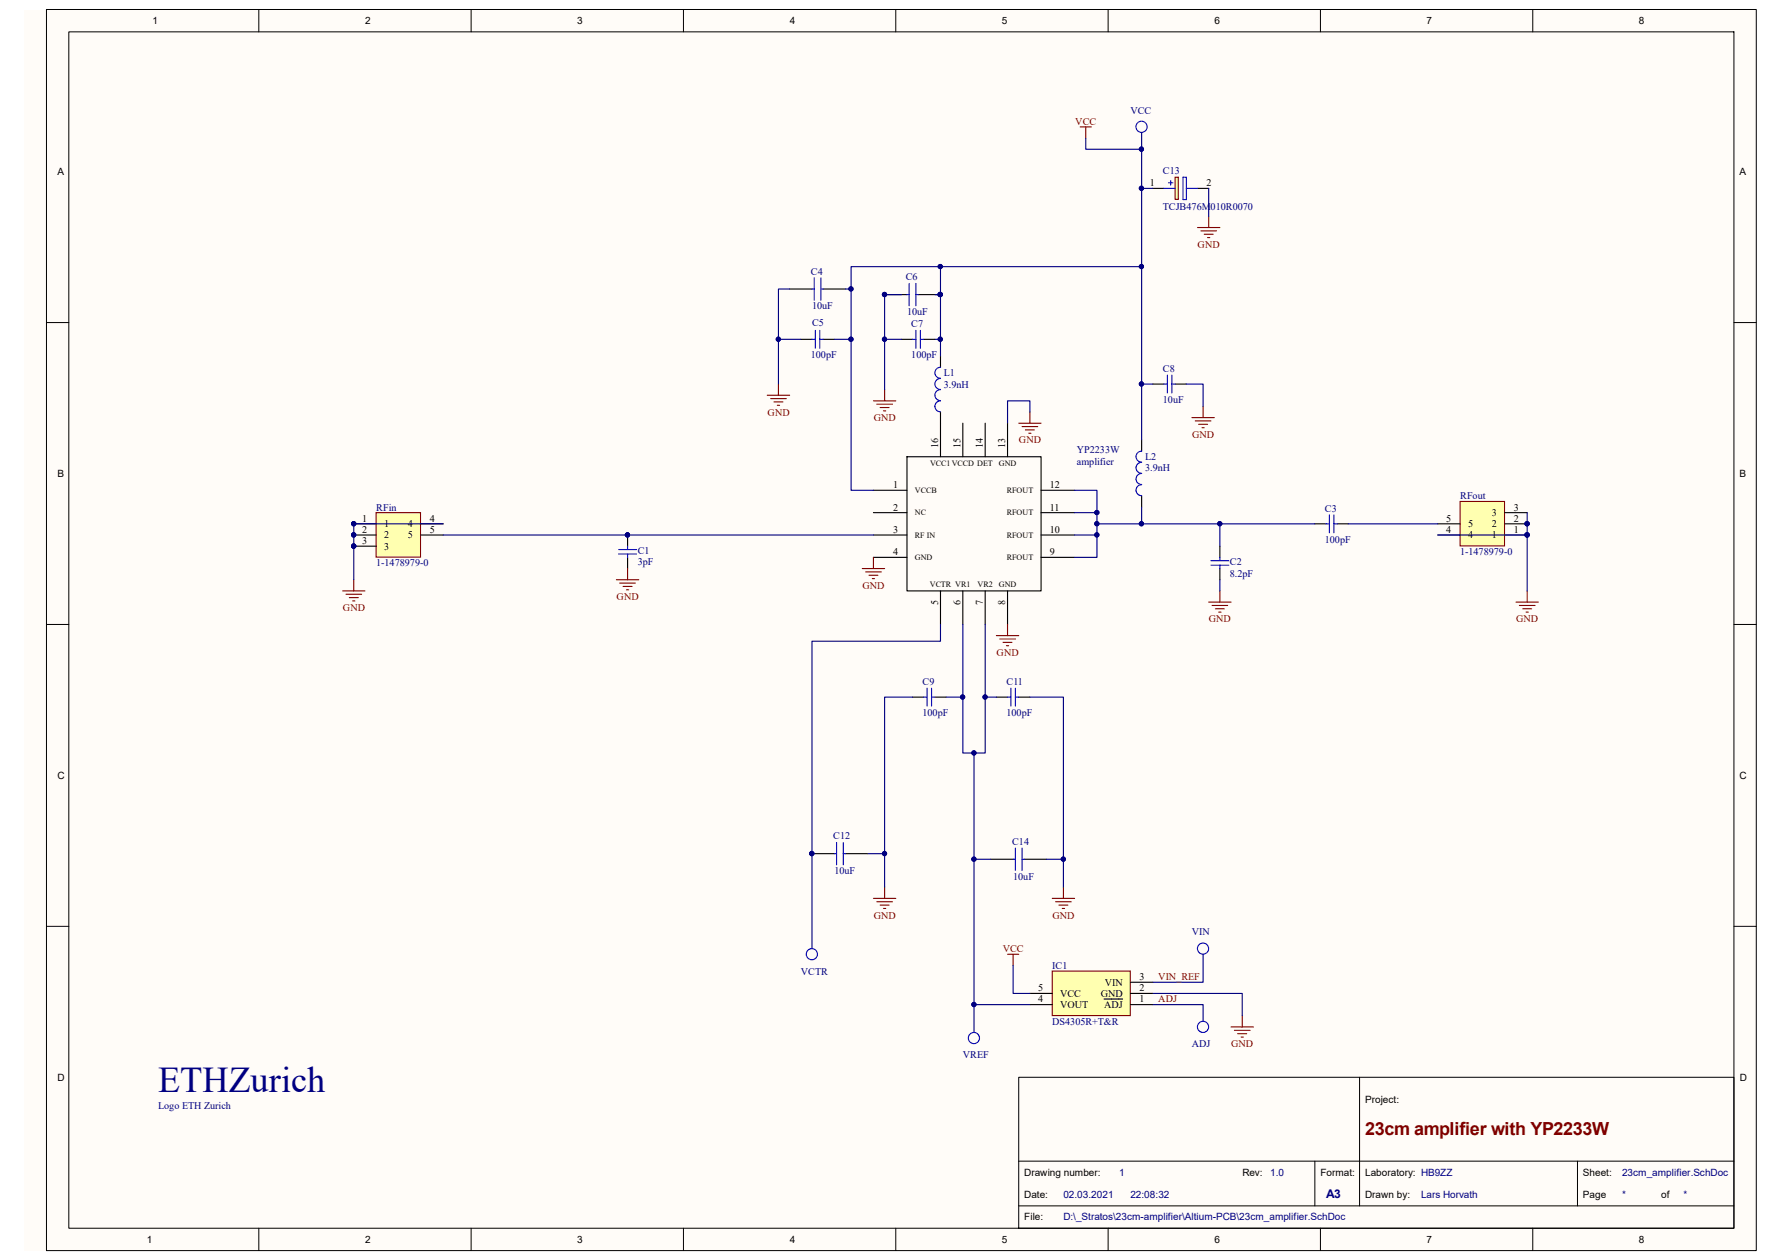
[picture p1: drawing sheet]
<svg xmlns="http://www.w3.org/2000/svg" width="297mm" height="210mm" viewBox="0 0 297 210" stroke-linecap="round" stroke-linejoin="round" font-family="sans-serif">
<path d="M4 1.6h288.9v206.8h-288.9z" fill="#fffcf8"/>
<g fill="none" stroke="#000" stroke-width=".17">
<path d="M7.7 1.6h285.2v206.8h-285.2zM11.5 5.3h277.7v199.4h-277.7zM43.2 1.6v3.7M78.6 1.6v3.7M114 1.6v3.7M149.4 1.6v3.7M184.8 1.6v3.7M220.2 1.6v3.7M255.6 1.6v3.7M7.7 53.8h3.8M289.2 53.8h3.7M7.7 104.1h3.8"/>
<path d="M289.2 104.1h3.7M7.7 154.4h3.8M289.2 154.4h3.7M169.9 179.6h119.3v25.1h-119.3zM226.7 179.6v21.4M169.9 193.5h119.3M219.3 193.5v7.5M263.1 193.5v7.5M43.2 204.7v3.7M78.6 204.7v3.7M114 204.7v3.7M149.4 204.7v3.7"/>
<path d="M169.9 201h119.3M184.8 204.7v3.7M220.2 204.7v3.7M255.6 204.7v3.7"/>
</g>
<g fill="none" stroke="#000" stroke-width=".19">
<path d="M151.3 76.1h22.3v22.4h-22.3zM156.8 70.5v5.6M160.6 70.5v5.6M164.3 70.5v5.6M168 70.5v5.6M145.7 85.4h5.6M145.7 89.2h5.6M145.7 92.9h5.6M145.7 81.7h5.6M156.8 98.5v5.6M160.6 98.5v5.6M164.3 98.5v5.6"/>
<path d="M168 98.5v5.6M173.6 85.4h5.6M173.6 89.2h5.6M173.6 92.9h5.6M173.6 81.7h5.6"/>
</g>
<g fill="none" stroke="#800000" stroke-width=".19">
<path d="M169.9 70.5h3.7M170.4 71.1h2.7M171 71.7h1.5M171.6 72.2h.3M171.8 68.7v1.8M143.8 94.8h3.7M144.4 95.3h2.6M144.9 95.9h1.5M145.5 96.4h.3M145.7 92.9v1.9M166.2 105.9h3.7M166.7 106.5h2.6"/>
<path d="M167.3 107.1h1.5M167.8 107.6h.4M168 104.1v1.8"/>
</g>
<path d="M62.7 85.4h7.4v7.5h-7.4z" fill-rule="evenodd" fill="#ffffb0" stroke="#800000" stroke-width=".19"/>
<g fill="none" stroke="#000" stroke-width=".19">
<path d="M133.5 56.6h1.9M137.3 56.6h1.8M150.3 56.6h1.9M154 56.6h1.9M156.8 59.4v1.8M156.8 68.7v1.8M190.4 73.3v1.9M192.3 64h1.8M196 64h1.8M59 87.3h3.7M59 89.2h3.7M59 91h3.7"/>
<path d="M70.2 87.3h3.7M70.2 89.2h3.7M104.7 89.2v1.8M104.7 92.9v1.9M190.4 82.7v1.8M203.4 91v1.9M203.4 94.8v1.8M219.3 87.3h1.8M223 87.3h1.9M152.2 116.2h1.8M155.9 116.2h1.9M166.2 116.2h1.8"/>
<path d="M169.9 116.2h1.9"/>
</g>
<g fill="#000080" stroke="#000080" stroke-width=".17">
<circle cx="59" cy="87.3" r=".35"/>
<circle cx="59" cy="89.2" r=".35"/>
<circle cx="59" cy="91" r=".35"/>
<circle cx="104.6" cy="89.2" r=".35"/>
</g>
<g fill="none" stroke="#00f" stroke-width=".19">
<path d="M191.2 21.6a.93 .93 0 0 0-.9-1.4 .93 .93 0 0 0-.8 1.4 .93 .93 0 0 0 1.6 0M135.4 56.6h.6M136 55.1v3M136.7 55.1v3M136.7 56.6h.6M152.2 56.6h.5M152.7 55.1v3M153.5 56.6h.5M153.5 55.1v3M156.8 66.8a.91 .91 0 0 0-.9 .9 .91 .91 0 0 0 .9 .9M156.8 64.9a.91 .91 0 0 0-.9 1 .91 .91 0 0 0 .9 .9M156.8 63.1a.91 .91 0 0 0-.9 .9 .91 .91 0 0 0 .9 .9"/>
<path d="M156.8 61.2a.91 .91 0 0 0-.9 .9 .91 .91 0 0 0 .9 .9M190.4 78.9a.91 .91 0 0 0-.9 .9 .91 .91 0 0 0 .9 1M190.4 77.1a.91 .91 0 0 0-.9 .9 .91 .91 0 0 0 .9 .9M190.4 75.2a.91 .91 0 0 0-.9 .9 .91 .91 0 0 0 .9 .9M194.1 64h.6M194.7 62.5v3M195.4 62.5v3M195.4 64h.6M103.2 91.6h3M103.2 92.3h3M104.7 91v.6M104.7 92.3v.6"/>
<path d="M190.4 80.8a.91 .91 0 0 0-.9 .9 .91 .91 0 0 0 .9 .9M201.9 93.5h3M201.9 94.2h3M203.4 92.9v.6M203.4 94.2v.6M221.1 87.3h.6M221.7 85.8v3M222.4 85.8v3M222.4 87.3h.6M154 116.2h.6M154.6 114.7v3M155.4 116.2h.5"/>
<path d="M155.4 114.7v3M168 116.2h.6M168.6 114.7v3M169.3 114.7v3M169.3 116.2h.6M136.2 159.5a.93 .93 0 0 0-.9-1.4 .93 .93 0 0 0-.7 1.4 .93 .93 0 0 0 1.6 .1M163.2 173.4a.93 .93 0 0 0-.8-1.3 .93 .93 0 0 0-.8 1.4 .93 .93 0 0 0 1.6 0"/>
</g>
<g fill="none" stroke="#800000" stroke-width=".19">
<path d="M199.7 37.9h3.7M200.3 38.5h2.6M200.8 39h1.5M201.4 39.6h.4M201.6 36.1v1.8M128 65.9h3.7M128.5 66.4h2.6M129.1 67h1.5M129.6 67.6h.4M129.8 64v1.9M145.7 66.8h3.7M146.2 67.4h2.6"/>
<path d="M146.8 67.9h1.5M147.3 68.5h.4M147.5 64.9v1.9M198.8 69.6h3.7M199.3 70.2h2.6M199.9 70.7h1.5M200.5 71.3h.3M200.6 67.7v1.9M102.8 96.6h3.7M103.4 97.2h2.6M103.9 97.7h1.5M104.5 98.3h.3"/>
<path d="M104.7 94.8v1.8M203.4 98.5v1.9M201.6 100.4h3.7M202.1 100.9h2.6M202.7 101.5h1.5M203.2 102h.4M145.7 149.7h3.7M146.2 150.3h2.6M146.8 150.9h1.5M147.3 151.4h.4M147.5 147.9v1.8M175.5 149.7h3.7"/>
<path d="M176 150.3h2.6M176.6 150.9h1.5M177.2 151.4h.3M177.3 147.9v1.8"/>
</g>
<path d="M243.5 83.6h7.4v7.4h-7.4z" fill-rule="evenodd" fill="#ffffb0" stroke="#800000" stroke-width=".19"/>
<path d="M239.8 89.2h3.7M239.8 87.3h3.7M251 89.2h3.7M251 87.3h3.7M251 85.4h3.7" fill="none" stroke="#000" stroke-width=".19"/>
<g fill="#000080" stroke="#000080" stroke-width=".17">
<circle cx="254.7" cy="89.2" r=".35"/>
<circle cx="254.7" cy="87.3" r=".35"/>
</g>
<path d="M57.1 98.5h3.8M57.7 99.1h2.6M58.3 99.6h1.4M59 96.6v1.9M254.7 98.5v1.9M58.8 100.2h.4M252.8 100.4h3.7M253.4 100.9h2.6M253.9 101.5h1.5M254.5 102h.4" fill="none" stroke="#800000" stroke-width=".19"/>
<path d="M196 29.5h.5v3.7h-.5z" fill-rule="evenodd" fill="#ffffb0" stroke="#800000" stroke-width=".19"/>
<path d="M192.3 31.4h1.8M199.7 31.4h1.9M131.7 48.2h3.7M137.3 48.2h3.7M147.5 49.1h3.8M153.1 49.1h3.7M135.4 142.3h3.7M141 142.3h3.7M165.2 143.2h3.8M170.8 143.2h3.7" fill="none" stroke="#000" stroke-width=".19"/>
<g fill="none" stroke="#00f" stroke-width=".19">
<path d="M194.1 31.4h1.9M194.9 30.5h.7M195.2 30.1v.7M197.3 29.5h.5v3.8h-.5zM197.8 31.4h1.9M135.4 48.2h.4M135.8 46.3v3.7M136.9 46.3v3.7M136.9 48.2h.4M151.3 49.1h.3M151.6 47.2v3.8M152.7 47.2v3.8"/>
<path d="M152.7 49.1h.4M139.1 142.3h.4M139.5 140.4v3.8M140.6 140.4v3.8M140.6 142.3h.4M169 143.2h.3M169.3 141.4v3.7M170.4 141.4v3.7M170.4 143.2h.4"/>
</g>
<g fill="#000080" stroke="#000080" stroke-width=".17">
<circle cx="147.5" cy="49.1" r=".35"/>
<circle cx="156.8" cy="49.1" r=".35"/>
<circle cx="135.4" cy="142.3" r=".35"/>
</g>
<path d="M175.5 161.9h13v7.4h-13z" fill-rule="evenodd" fill="#ffffb0" stroke="#800000" stroke-width=".19"/>
<path d="M171.8 167.4h3.7M171.8 165.6h3.7M184.1 166.5h3.1M188.5 167.4h3.8M188.5 165.6h3.8M188.5 163.7h3.8" fill="none" stroke="#000" stroke-width=".19"/>
<path d="M180.1 21.2h1.9M181.1 21.2v1.8M168 159.1h1.9M169 159.1v1.8M205.3 171.2h3.7M205.9 171.7h2.6M206.4 172.3h1.5M207 172.9h.3M207.2 169.3v1.9" fill="none" stroke="#800000" stroke-width=".19"/>
<path d="M201.5 158.5a.93 .93 0 0 0-.9-1.3 .93 .93 0 0 0-.8 1.4 .93 .93 0 0 0 1.6 0M201.5 171.6a.93 .93 0 0 0-.9-1.4 .93 .93 0 0 0-.8 1.4 .93 .93 0 0 0 1.6 .1" fill="none" stroke="#00f" stroke-width=".19"/>
<g fill="none" stroke="#000080" stroke-width=".19">
<path d="M181.1 23v1.9h9.3M190.4 22.1v22.3M190.4 31.4h1.9M201.6 31.4v4.7M129.8 56.6h3.7M131.7 48.2h-1.9v15.8M139.1 56.6h2.8M141 48.2h.9M147.5 56.6h2.8M150.3 49.1h-2.8v15.8M155.9 49.1h.9M155.9 56.6h.9"/>
<path d="M156.8 49.1v-4.7h-14.9v37.3h3.8M156.8 49.1v10.3M156.8 44.4h33.6v28.9M171.8 68.7v-1.9h-3.8v3.7M190.4 64h1.9M197.8 64h2.8v3.7M73.9 89.2h71.8M73.9 87.3h-14.9v9.3M179.2 81.7h3.7v3.7M179.2 85.4h3.7v1.9h36.4M182.9 87.3v1.9h-3.7M182.9 89.2v3.7h-3.7"/>
<path d="M190.4 84.5v2.8M203.4 87.3v3.7M203.4 96.6v1.9M224.9 87.3h14.9M239.8 89.2h14.9v9.3M254.7 85.4v3.8M152.2 116.2h-4.7v31.7M156.8 104.1v2.8h-21.4v51.2M157.8 116.2h2.8M160.6 104.1v21.4h3.7v-21.4M164.3 116.2h1.9M171.8 116.2h5.5v31.7"/>
<path d="M162.4 125.5v46.6M144.7 142.3h2.8M162.4 143.2h2.8M174.5 143.2h2.8M200.6 159.1v4.6h-8.3M162.4 167.4h9.4M169 160.9v4.7h2.8M192.3 165.6h14.9v3.7M192.3 167.4h8.3v2.8"/>
</g>
<g fill="#000080" stroke="#000080" stroke-width=".17">
<circle cx="104.6" cy="89.2" r=".35"/>
<circle cx="160.5" cy="116.2" r=".35"/>
<circle cx="162.4" cy="125.5" r=".35"/>
<circle cx="164.3" cy="116.2" r=".35"/>
<circle cx="182.9" cy="85.4" r=".35"/>
<circle cx="182.9" cy="89.2" r=".35"/>
<circle cx="182.9" cy="87.3" r=".35"/>
<circle cx="203.4" cy="87.3" r=".35"/>
<circle cx="135.4" cy="142.3" r=".35"/>
<circle cx="147.5" cy="142.3" r=".35"/>
<circle cx="177.3" cy="143.2" r=".35"/>
<circle cx="156.8" cy="49.1" r=".35"/>
<circle cx="190.3" cy="87.3" r=".35"/>
<circle cx="162.4" cy="143.2" r=".35"/>
<circle cx="162.4" cy="167.4" r=".35"/>
<circle cx="129.8" cy="56.5" r=".35"/>
<circle cx="141.9" cy="56.5" r=".35"/>
<circle cx="141.9" cy="48.2" r=".35"/>
<circle cx="156.8" cy="44.4" r=".35"/>
<circle cx="147.5" cy="56.5" r=".35"/>
<circle cx="147.5" cy="49.1" r=".35"/>
<circle cx="156.8" cy="56.5" r=".35"/>
<circle cx="190.3" cy="44.4" r=".35"/>
<circle cx="190.3" cy="64" r=".35"/>
<circle cx="59" cy="91" r=".35"/>
<circle cx="254.7" cy="87.3" r=".35"/>
<circle cx="254.7" cy="89.2" r=".35"/>
<circle cx="59" cy="89.2" r=".35"/>
<circle cx="59" cy="87.3" r=".35"/>
<circle cx="190.3" cy="31.4" r=".35"/>
<circle cx="190.3" cy="24.9" r=".35"/>
</g>
<text font-size="6.1" fill="#000080" x="26.4" y="182">ETHZurich</text>
<text font-size="3" fill="#800000" x="227.7" y="189.1">23cm amplifier with YP2233W</text>
<text font-size="2" fill="#000080" x="221.1" y="199.6">A3</text>
<g font-size="1.7">
<text x="25.4" y="4">1</text>
<text x="60.9" y="4">2</text>
<text x="96.3" y="4">3</text>
<text x="131.7" y="4">4</text>
<text x="167.1" y="4">5</text>
<text x="202.5" y="4">6</text>
<text x="237.9" y="4">7</text>
<text x="273.3" y="4">8</text>
<text x="9.6" y="29.2">A</text>
<text x="290.1" y="29.2">A</text>
<text x="191.8" y="31">1</text>
<text x="201.2" y="31">2</text>
<text x="156.5" y="74.6" transform="rotate(-90 156.5 74.6)">16</text>
<text x="160.2" y="74.6" transform="rotate(-90 160.2 74.6)">15</text>
<text x="163.9" y="74.6" transform="rotate(-90 163.9 74.6)">14</text>
<text x="167.6" y="74.6" transform="rotate(-90 167.6 74.6)">13</text>
<text x="9.6" y="79.5">B</text>
<text x="148.9" y="81.4">1</text>
<text x="175.1" y="81.4">12</text>
<text x="290.1" y="79.5">B</text>
<text x="60.4" y="87">1</text>
<text x="60.4" y="88.8">2</text>
<text x="64.1" y="87.9">1</text>
<text x="64.1" y="89.7">2</text>
<text x="68" y="87.9">4</text>
<text x="68" y="89.7">5</text>
<text x="71.7" y="87">4</text>
<text x="71.7" y="88.8">5</text>
<text x="148.9" y="85.1">2</text>
<text x="148.9" y="88.8">3</text>
<text x="175.1" y="88.8">10</text>
<text x="175.1" y="85.1">11</text>
<text x="241.2" y="88.8">4</text>
<text x="241.2" y="87">5</text>
<text x="244.8" y="89.7">4</text>
<text x="244.8" y="87.9">5</text>
<text x="248.8" y="89.7">1</text>
<text x="248.8" y="87.9">2</text>
<text x="248.8" y="86">3</text>
<text x="252.4" y="88.8">1</text>
<text x="252.4" y="87">2</text>
<text x="252.4" y="85.1">3</text>
<text x="60.4" y="90.7">3</text>
<text x="64.1" y="91.6">3</text>
<text x="148.9" y="92.5">4</text>
<text x="175.1" y="92.5">9</text>
<text x="156.5" y="100.8" transform="rotate(-90 156.5 100.8)">5</text>
<text x="160.2" y="100.8" transform="rotate(-90 160.2 100.8)">6</text>
<text x="163.9" y="100.8" transform="rotate(-90 163.9 100.8)">7</text>
<text x="167.6" y="100.8" transform="rotate(-90 167.6 100.8)">8</text>
<text x="9.6" y="129.8">C</text>
<text x="290.1" y="129.8">C</text>
<text x="173.1" y="167.1">4</text>
<text x="173.1" y="165.2">5</text>
<text x="176.8" y="166.2">VCC</text>
<text x="183.6" y="166.2">GND</text>
<text x="184.2" y="164.3">VIN</text>
<text x="190" y="167.1">1</text>
<text x="190" y="165.2">2</text>
<text x="190" y="163.4">3</text>
<text x="176.8" y="168">VOUT</text>
<text x="184.1" y="168">ADJ</text>
<text x="9.6" y="180.1">D</text>
<text x="227.7" y="183.9">Project:</text>
<text x="290.1" y="180.1">D</text>
<text x="170.8" y="196">Drawing number:</text>
<text x="207.2" y="196">Rev:</text>
<text x="220.2" y="196">Format:</text>
<text x="227.7" y="196">Laboratory: HB9ZZ</text>
<text x="264" y="196">Sheet:</text>
<text x="170.8" y="203.4">File:</text>
<text x="170.8" y="199.7">Date:</text>
<text x="227.7" y="199.7">Drawn by:</text>
<text x="264" y="199.7">Page</text>
<text x="277" y="199.7">of</text>
<text x="24.5" y="207.1">1</text>
<text x="60.9" y="207.1">2</text>
<text x="96.3" y="207.1">3</text>
<text x="131.7" y="207.1">4</text>
<text x="167.1" y="207.1">5</text>
<text x="202.5" y="207.1">6</text>
<text x="237.9" y="207.1">7</text>
<text x="273.3" y="207.1">8</text>
</g>
<g font-size="1.7" fill="#800000">
<text x="179.3" y="20.8">VCC</text>
<text x="199.7" y="41.3">GND</text>
<text x="128" y="69.3">GND</text>
<text x="145.7" y="70.2">GND</text>
<text x="169.9" y="73.9">GND</text>
<text x="198.8" y="73">GND</text>
<text x="57.2" y="101.9">GND</text>
<text x="102.8" y="100">GND</text>
<text x="143.8" y="98.1">GND</text>
<text x="201.6" y="103.7">GND</text>
<text x="252.9" y="103.7">GND</text>
<text x="166.2" y="109.3">GND</text>
<text x="145.7" y="153.1">GND</text>
<text x="175.5" y="153.1">GND</text>
<text x="167.2" y="158.7">VCC</text>
<text x="193.2" y="163.4">VIN_REF</text>
<text x="193.2" y="167.1">ADJ</text>
<text x="205.3" y="174.5">GND</text>
</g>
<g font-size="1.7" fill="#000080">
<text x="188.5" y="18.9">VCC</text>
<text x="193.9" y="29">C13</text>
<text x="193.9" y="35">TCJB476M010R0070</text>
<text x="135.2" y="45.8">C4</text>
<text x="151" y="46.7">C6</text>
<text x="135.4" y="51.5">10uF</text>
<text x="151.3" y="52.5">10uF</text>
<text x="135.2" y="59.7">100pF</text>
<text x="135.4" y="54.3">C5</text>
<text x="152" y="59.7">100pF</text>
<text x="152" y="54.5">C7</text>
<text x="157.4" y="64.6">3.9nH</text>
<text x="157.4" y="62.7">L1</text>
<text x="193.9" y="62">C8</text>
<text x="193.9" y="67.2">10uF</text>
<text x="179.6" y="75.6">YP2233W</text>
<text x="179.6" y="77.4">amplifier</text>
<text x="191" y="76.7">L2</text>
<text x="191" y="78.6">3.9nH</text>
<text x="243.5" y="83.2">RFout</text>
<text x="62.7" y="85.1">RFin</text>
<text x="220.9" y="85.3">C3</text>
<text x="62.7" y="94.4">1-1478979-0</text>
<text x="106.3" y="94.2">3pF</text>
<text x="106.3" y="92.4">C1</text>
<text x="205.1" y="94.2">C2</text>
<text x="220.9" y="90.5">100pF</text>
<text x="243.5" y="92.5">1-1478979-0</text>
<text x="205.1" y="96.1">8.2pF</text>
<text x="153.8" y="119.4">100pF</text>
<text x="153.8" y="114.2">C9</text>
<text x="167.9" y="119.4">100pF</text>
<text x="167.9" y="114.2">C11</text>
<text x="138.9" y="139.9">C12</text>
<text x="168.8" y="140.8">C14</text>
<text x="139.1" y="145.7">10uF</text>
<text x="169" y="146.6">10uF</text>
<text x="198.8" y="155.9">VIN</text>
<text x="175.5" y="161.5">IC1</text>
<text x="133.6" y="162.4">VCTR</text>
<text x="175.5" y="170.8">DS4305R+T&amp;R</text>
<text x="160.6" y="176.4">VREF</text>
<text x="198.8" y="174.5">ADJ</text>
<text x="26.4" y="184.8">Logo ETH Zurich</text>
<text x="186.6" y="196">1</text>
<text x="211.8" y="196">1.0</text>
<text x="270.5" y="196">23cm_amplifier.SchDoc</text>
<text x="177.3" y="199.7">02.03.2021</text>
<text x="177.3" y="203.4">D:\_Stratos\23cm-amplifier\Altium-PCB\23cm_amplifier.SchDoc</text>
<text x="188.5" y="199.7">22:08:32</text>
<text x="237" y="199.7">Lars Horvath</text>
<text x="270.5" y="199.7">*</text>
<text x="280.8" y="199.7">*</text>
</g>
<g font-size="1.4">
<text x="155.1" y="77.7">VCC1VCCD DET</text>
<text x="166.6" y="77.7">GND</text>
<text x="152.6" y="82.2">VCCB</text>
<text x="167.9" y="82.2">RFOUT</text>
<text x="152.6" y="85.9">NC</text>
<text x="152.6" y="89.6">RF IN</text>
<text x="167.9" y="89.6">RFOUT</text>
<text x="167.9" y="85.9">RFOUT</text>
<text x="152.6" y="93.3">GND</text>
<text x="167.9" y="93.3">RFOUT</text>
<text x="155.1" y="97.8">VCTR VR1</text>
<text x="163" y="97.8">VR2</text>
<text x="166.6" y="97.8">GND</text>
</g>
</svg>
